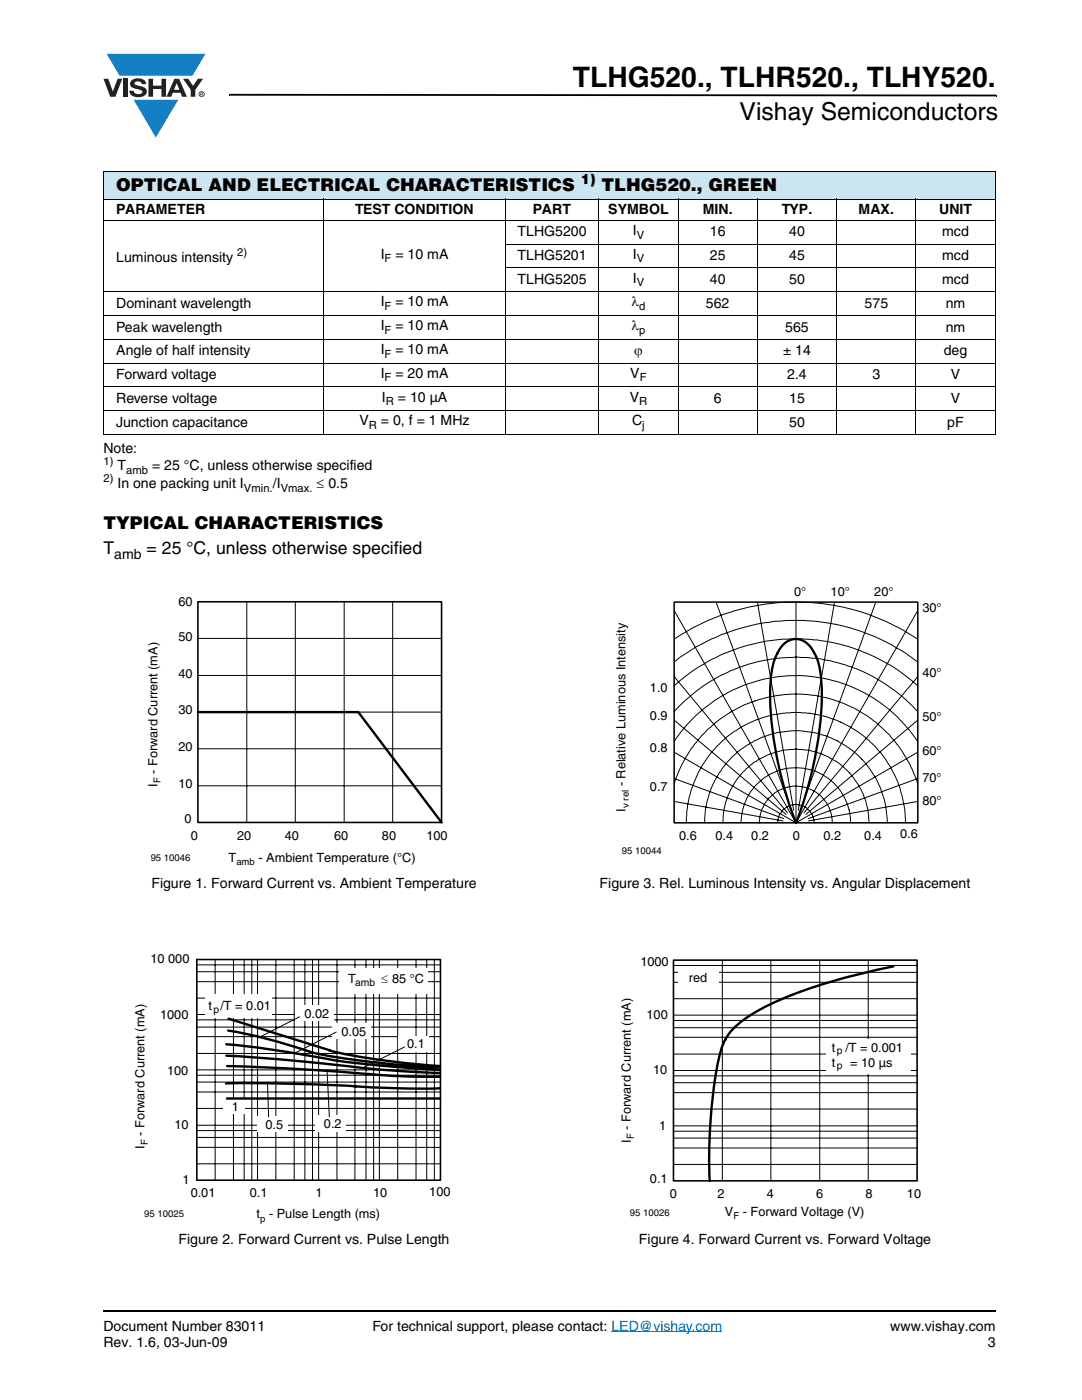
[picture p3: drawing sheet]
<svg xmlns="http://www.w3.org/2000/svg" width="216mm" height="279mm" viewBox="0 0 216 279" stroke-linecap="round" stroke-linejoin="round" font-family="sans-serif">
<g fill="#147fc3">
<path d="M21.3 10.7h19.7l-2.6 4.4h-1.1h-13.5z"/>
<path d="M26.7 19.9h8.9l-4.5 7.6z"/>
</g>
<g fill="#231f20">
<path d="M20.6 15.7h1l.9 2.5 1-2.5h.9l-1.4 3.6h-1z"/>
<path d="M24.6 15.7h.9v3.6h-.9z"/>
<path d="M26.3 16a2.1 2.1 0 0 1 2.8 .4l.1 .4h-.9a.79 .79 0 0 0-.7-.6 .79 .79 0 0 0-.8 .5l.3 .2 1 .3a1.08 1.08 0 0 1 1.2 1 1.08 1.08 0 0 1-1.1 1.1 1.73 1.73 0 0 1-2.4-1.2h.9a.96 .96 0 0 0 .8 .7 .96 .96 0 0 0 .9-.5 1.31 1.31 0 0 0-1.2-.6 1.03 1.03 0 0 1-1.1-.5 1.03 1.03 0 0 1 .2-1.2z"/>
<path d="M29.6 15.7h.9v1.4h1.7v-1.4h.9v3.6h-.9v-1.5h-1.7v1.5h-.9z"/>
<path d="M36.5 15.7h1.1l.9 1.4 1-1.4h1l-1.5 2.2v1.4h-.9v-1.4z"/>
<path d="M35.3 16.6l.5 1.3h-1.1zM34.8 15.7l-1.6 3.6h1l.3-.8h1.5l.3 .8h1l-1.6-3.6z"/>
<path d="M39.8 18.8a.46 .46 0 0 1 .9 0 .46 .46 0 0 1-.9 0zM39.6 18.8a.6 .6 0 0 0 1.2 0 .6 .6 0 0 0-1.2 0z"/>
<path d="M40.1 18.6h.2v.1h-.2zM40 18.5v.6h.1v-.3l.4 .3-.2-.3 .2-.1-.1-.2z"/>
</g>
<path d="M45.7 18.7h.2v.4h-.2zM45.9 18.7l152.9 .2v.3l-152.9-.1zM198.8 18.9h.1v.3h-.1zM20.5 261.5h.1v.4h-.1z" fill="#000"/>
<path d="M20.6 261.7h178.2" fill="none" stroke="#000" stroke-width=".36"/>
<path d="M122 265.8h22.1" fill="none" stroke="#007ec4" stroke-width=".2"/>
<path d="M20.6 34.2h178v5.5h-178z" fill="#cce5f3"/>
<g fill="#fff">
<path d="M20.6 39.7h44v4.3h-44z"/>
<path d="M64.6 39.7h36.2v4.3h-36.2z"/>
<path d="M100.8 39.7h18.7v4.3h-18.7z"/>
<path d="M119.5 39.7h15.8v4.3h-15.8z"/>
<path d="M135.3 39.7h15.8v4.3h-15.8z"/>
<path d="M151.1 39.7h15.8v4.3h-15.8z"/>
<path d="M166.9 39.7h15.9v4.3h-15.9z"/>
<path d="M182.8 39.7h15.8v4.3h-15.8z"/>
</g>
<g fill="none" stroke="#000" stroke-width=".2">
<path d="M20.6 34.2h178.1M20.6 39.7h178.1M20.6 34.3v52.3M64.6 39.6v47.2M100.8 39.6v47.2M119.5 39.6v47.2M135.3 39.6v47.2M151.1 39.6v47.2M166.9 39.6v47.2M182.8 39.6v47.2M198.6 34.3v52.3M20.6 44h178.1"/>
<path d="M20.6 58.2h178.1M100.7 48.7h98M100.7 53.5h98M20.6 63h178.1M20.6 67.7h178.1M20.6 72.5h178.1M20.6 77.2h178.1M20.6 82h178.1M20.6 86.7h178.1M39.5 134.8h48.6M39.5 127.4h48.6M49.2 120.1v44"/>
<path d="M58.9 120.1v44M68.7 120.1v44M78.4 120.1v44M39.5 156.8h48.6M39.5 149.4h48.6M39.5 142.1h48.6M39.3 199.2h48.6M39.3 195.9h48.6M39.3 193.9h48.6M39.3 192.6h48.6M42.9 191.5v44M46.6 191.5v44"/>
<path d="M48.7 191.5v44M50.2 191.5v44M51.4 191.5v44M55 191.5v44M58.7 191.5v44M60.8 191.5v44M62.4 191.5v44M63.6 191.5v44M67.2 191.5v44M70.8 191.5v44M73 191.5v44M74.6 191.5v44"/>
<path d="M75.7 191.5v44M79.4 191.5v44M83 191.5v44M85.1 191.5v44M86.7 191.5v44M39.3 202.5h48.6M39.3 213.5h48.6M39.3 210.2h48.6M39.3 206.9h48.6M39.3 205h48.6M39.3 203.5h48.6M39.3 217.9h48.6"/>
<path d="M39.3 216h48.6M39.3 214.6h48.6M39.3 224.6h48.6M39.3 221.2h48.6M39.3 232.3h48.6M39.3 229h48.6M39.3 227h48.6M39.3 225.6h48.6"/>
</g>
<path d="M39.5 120.1h48.6v44h-48.6zM39.3 191.5h48.6v44h-48.6" fill="none" stroke="#000" stroke-width=".32"/>
<path d="M39.5 142.1h32l16.6 22" fill="none" stroke="#000" stroke-width=".48"/>
<g fill="#fff">
<path d="M41 198.3h13.2v4.8h-13.2z"/>
<path d="M58.8 200.7h7.8v3.1h-7.8z"/>
<path d="M66.2 204.1h7.7v3.1h-7.7z"/>
<path d="M79.6 206.7h6v3.1h-6z"/>
<path d="M63 222.6h6v3.3h-6z"/>
<path d="M44.5 219.2h4.2v3h-4.2z"/>
</g>
<path d="M39.3 191.5v44" fill="none" stroke="#000" stroke-width=".32"/>
<g fill="none" stroke="#000" stroke-width=".48">
<path d="M45.1 216.2a353.2 353.2 0 0 1 25.9 .6M45.1 208.4l8.6 1 13.8 2.3M45.2 210.7l12.1 .9 15 1.5M45.3 219.2h42.5M45.3 212.8l13.9 .5 14.3 1.1M45.5 205.7l7 1.4 9.8 3M45.6 203.3l20.3 6.3M62.3 210a151.2 151.2 0 0 0 25.5 3M65.7 209.6a137.4 137.4 0 0 0 22.1 3.2M67.4 211.7a260.2 260.2 0 0 0 20.4 1.8M70.7 216.8l1.3 .1a182 182 0 0 0 15.8 .3M72.5 213.1l8.1 .7 7.2 .3"/>
<path d="M73.6 214.3l6.5 .5 7.7 .1"/>
</g>
<path d="M59.8 202.9l-8.4 4.3M67.1 206l-8.4 4.2" fill="none" stroke="#000" stroke-width=".2"/>
<path d="M51.3 222.7h6v3.1h-6z" fill="#fff"/>
<path d="M53.4 216l.2 6.9M65.3 213.5l.4 9.4M80.7 208.9l-8.4 4.2" fill="none" stroke="#000" stroke-width=".2"/>
<path d="M67.7 193.2h17.8v5.2h-17.8z" fill="#fff"/>
<path d="M134.5 120.2h48.6v44h-48.6z" fill="none" stroke="#000" stroke-width=".3"/>
<g fill="none" stroke="#000" stroke-width=".2">
<path d="M134.5 127.6a43.6 43.6 0 0 1 48.6 0M134.5 132.1a40 40 0 0 1 22.4-8.3h3.5a39.7 39.7 0 0 1 15.6 3.9 35.1 35.1 0 0 1 7.1 4.4M134.5 136.9l.6-.6a35.3 35.3 0 0 1 9.3-5.8l2.5-1a36.2 36.2 0 0 1 36.2 7.4M134.5 121.8l24.3 42.4M134.5 135l22.6 27.2M142.9 120.2l15 41.6M151.1 120.2l7.3 41.5M158.8 120.2v44M166.5 120.2l-7.2 41.5M174.8 120.2l-15.1 41.6M183.1 121.8l-24.3 42.4M183.1 135l-22.7 27.2"/>
<path d="M134.5 142a32.6 32.6 0 0 1 48.6 0M134.5 148a29 29 0 0 1 48.3-.5l.3 .5M134.5 156.4l1.6-3.9 1.8-3.1a25.6 25.6 0 0 1 32.6-8.1l2.7 1.7a25.1 25.1 0 0 1 6.6 6.6l1.8 3 1.5 3.8M134.5 150.1l24.3 14.1M134.5 155.4l21.9 8M134.5 159.9l21.7 3.9M134.5 143.7l22.3 18.8M183.1 150.1l-24.3 14.1M183.1 143.7l-22.3 18.8M183.1 155.4l-21.8 8M183.1 159.9l-21.8 3.9M137 164.2a19.9 19.9 0 0 1 1.3-7.6 22.5 22.5 0 0 1 6.7-9.5 22.1 22.1 0 0 1 5.3-3.2 22.9 22.9 0 0 1 7.8-1.7h1.5a22 22 0 0 1 16 7.8l1.1 1.6a22.7 22.7 0 0 1 3.3 7.3l.5 2.6 .2 2.7"/>
<path d="M140.6 164.2a18.3 18.3 0 0 1 26.5-16.4l2.9 1.9a17.8 17.8 0 0 1 3.6 3.9 18.8 18.8 0 0 1 3.4 10.6M144.3 164.2a14.6 14.6 0 0 1 14.5-14.7 14.6 14.6 0 0 1 14.6 14.7M147.9 164.2a10.9 10.9 0 0 1 10.9-10.9 10.9 10.9 0 0 1 10.9 10.9M151.5 164.2h.1M151.5 164.2a7 7 0 0 1 2.1-5.1l.7-.6a8.4 8.4 0 0 1 3.8-1.6 7.6 7.6 0 0 1 6.8 3.3l.2 .3a7 7 0 0 1 1 3.7M155.2 164.2a3.7 3.7 0 0 1 5.8-3l.6 .8a3.7 3.7 0 0 1 .9 2.2M134.4 199.3h48.6M134.4 196h48.6M134.4 194.1h48.6M134.4 192.7h48.6M144.1 191.6v44.1M153.8 191.6v44.1"/>
<path d="M163.6 191.6v44.1M173.2 191.6v44.1M134.4 210.4h48.6M134.4 207h48.6M134.4 205.1h48.6M134.4 203.7h48.6M134.4 218.1h48.6M134.4 216.1h48.6M134.4 214.7h48.6M134.4 202.6h48.6M134.4 213.6h48.6M134.4 221.3h48.6"/>
<path d="M134.4 232.4h48.6M134.4 229.1h48.6M134.4 227.1h48.6M134.4 225.8h48.6M134.4 224.7h48.6"/>
</g>
<path d="M162.4 130.2a18.5 18.5 0 0 1 1.6 9.6 76.3 76.3 0 0 1-5.2 24.4 74 74 0 0 1-5.1-27.4 12.8 12.8 0 0 1 2.3-7.8 3.5 3.5 0 0 1 6.1 .6l.3 .7" fill="none" stroke="#000" stroke-width=".46"/>
<path d="M134.4 191.6h48.6v44.1h-48.6z" fill="none" stroke="#000" stroke-width=".32"/>
<path d="M178.3 192.9a98.9 98.9 0 0 0-26.8 8.7 16.2 16.2 0 0 0-6.8 5.9 24.5 24.5 0 0 0-2.1 8.1 107.3 107.3 0 0 0-1 20.1" fill="none" stroke="#000" stroke-width=".48"/>
<g fill="#fff">
<path d="M135.2 193.4h8.1v3.7h-8.1z"/>
<path d="M164.8 207.4h16.9v6.9h-16.9z"/>
</g>
<text font-size="5.6" x="114.3" y="17.4">TLHG520., TLHR520., TLHY520.</text>
<text font-size="4.9" x="147.6" y="24">Vishay Semiconductors</text>
<g font-size="3.5">
<text x="23.2" y="38.1">OPTICAL AND ELECTRICAL CHARACTERISTICS</text>
<text x="120" y="38.1">TLHG520., GREEN</text>
<text x="20.6" y="105.6">TYPICAL CHARACTERISTICS</text>
<text x="20.6" y="110.6">T</text>
<text x="29.3" y="110.6">= 25 °C, unless otherwise specified</text>
</g>
<g font-size="2.8">
<text x="115.9" y="36.7">1)</text>
<text x="23.2" y="42.7">PARAMETER</text>
<text x="70.9" y="42.7">TEST CONDITION</text>
<text x="103.3" y="47.2">TLHG5200</text>
<text x="106.3" y="42.7">PART</text>
<text x="121.4" y="42.7">SYMBOL</text>
<text x="126.3" y="46.9">I</text>
<text x="140.3" y="42.7">MIN.</text>
<text x="141.6" y="47.2">16</text>
<text x="156" y="42.7">TYP.</text>
<text x="157.5" y="47.2">40</text>
<text x="171.3" y="42.7">MAX.</text>
<text x="187.4" y="42.7">UNIT</text>
<text x="188" y="47.2">mcd</text>
<text x="23.2" y="52.3">Luminous intensity</text>
<text x="76" y="51.6">I</text>
<text x="78.9" y="51.6">= 10 mA</text>
<text x="103.3" y="51.9">TLHG5201</text>
<text x="126.3" y="51.6">I</text>
<text x="141.6" y="51.9">25</text>
<text x="157.5" y="51.9">45</text>
<text x="188" y="51.9">mcd</text>
<text x="103.3" y="56.7">TLHG5205</text>
<text x="126.3" y="56.4">I</text>
<text x="141.6" y="56.7">40</text>
<text x="157.5" y="56.7">50</text>
<text x="188" y="56.7">mcd</text>
<text x="23.2" y="61.4">Dominant wavelength</text>
<text x="76" y="61.2">I</text>
<text x="76" y="65.9">I</text>
<text x="78.9" y="61.2">= 10 mA</text>
<text x="78.9" y="65.9">= 10 mA</text>
<text x="126" y="61.2">λ</text>
<text x="126" y="65.9">λ</text>
<text x="140.9" y="61.4">562</text>
<text x="172.5" y="61.4">575</text>
<text x="188.7" y="61.4">nm</text>
<text x="23.2" y="70.9">Angle of half intensity</text>
<text x="23.2" y="66.2">Peak wavelength</text>
<text x="76" y="70.7">I</text>
<text x="78.9" y="70.7">= 10 mA</text>
<text x="126.6" y="70.9">ϕ</text>
<text x="156.3" y="70.9">± 14</text>
<text x="156.7" y="66.2">565</text>
<text x="188.3" y="70.9">deg</text>
<text x="188.7" y="66.2">nm</text>
<text x="23.2" y="75.7">Forward voltage</text>
<text x="76" y="75.4">I</text>
<text x="78.9" y="75.4">= 20 mA</text>
<text x="125.8" y="75.4">V</text>
<text x="157.1" y="75.7">2.4</text>
<text x="174.1" y="75.7">3</text>
<text x="189.7" y="75.7">V</text>
<text x="23.2" y="80.4">Reverse voltage</text>
<text x="76.2" y="80.2">I</text>
<text x="79.4" y="80.2">= 10 µA</text>
<text x="125.6" y="80.2">V</text>
<text x="142.4" y="80.4">6</text>
<text x="157.5" y="80.4">15</text>
<text x="189.7" y="80.4">V</text>
<text x="23.2" y="85.2">Junction capacitance</text>
<text x="71.7" y="84.9">V</text>
<text x="76" y="84.9">= 0, f = 1 MHz</text>
<text x="126.1" y="84.9">C</text>
<text x="157.5" y="85.2">50</text>
<text x="189" y="85.2">pF</text>
<text x="20.6" y="90.4">Note:</text>
<text x="23.4" y="93.9">T</text>
<text x="30.4" y="93.9">= 25 °C, unless otherwise specified</text>
<text x="23.4" y="97.4">In one packing unit I</text>
<text x="54.4" y="97.4">/I</text>
<text x="63.2" y="97.4">≤ 0.5</text>
<text x="22.8" y="111.5">amb</text>
<text x="30.2" y="177.2">Figure 1. Forward Current vs. Ambient Temperature</text>
<text x="119.7" y="177.2">Figure 3. Rel. Luminous Intensity vs. Angular Displacement</text>
<text x="35.6" y="248.3">Figure 2. Forward Current vs. Pulse Length</text>
<text x="127.5" y="248.3">Figure 4. Forward Current vs. Forward Voltage</text>
<text x="20.6" y="265.6">Document Number 83011</text>
<text x="20.6" y="268.8">Rev. 1.6, 03-Jun-09</text>
<text x="74.3" y="265.6">For technical support, please contact: LED@vishay.com</text>
<text x="177.7" y="265.6">www.vishay.com</text>
<text x="197.1" y="268.8">3</text>
</g>
<g font-size="2.5">
<text x="158.5" y="118.9">0°</text>
<text x="165.7" y="118.9">10°</text>
<text x="174.4" y="118.9">20°</text>
<text x="35.6" y="120.9">60</text>
<text x="184" y="122.1">30°</text>
<text x="35.6" y="127.9">50</text>
<text x="35.6" y="135.3">40</text>
<text x="184" y="135.1">40°</text>
<text x="35.6" y="142.6">30</text>
<text x="129.7" y="143.7">0.9</text>
<text x="129.7" y="138.1">1.0</text>
<text x="184" y="143.9">50°</text>
<text x="35.6" y="149.9">20</text>
<text x="31.4" y="154.4" transform="rotate(-90 31.4 154.4)">- Forward Current (mA)</text>
<text x="129.7" y="150.1">0.8</text>
<text x="184" y="150.7">60°</text>
<text x="31.4" y="157" transform="rotate(-90 31.4 157)">I</text>
<text x="35.6" y="157.3">10</text>
<text x="124.8" y="162" transform="rotate(-90 124.8 162)">I</text>
<text x="124.8" y="157" transform="rotate(-90 124.8 157)">- Relative Luminous Intensity</text>
<text x="129.7" y="157.8">0.7</text>
<text x="184" y="156.1">70°</text>
<text x="184" y="160.6">80°</text>
<text x="36.8" y="164.2">0</text>
<text x="38.1" y="167.6">0</text>
<text x="47.3" y="167.6">20</text>
<text x="56.8" y="167.6">40</text>
<text x="66.7" y="167.6">60</text>
<text x="76.2" y="167.6">80</text>
<text x="85.1" y="167.6">100</text>
<text x="135.5" y="167.6">0.6</text>
<text x="142.7" y="167.6">0.4</text>
<text x="149.9" y="167.6">0.2</text>
<text x="158.2" y="167.6">0</text>
<text x="164.3" y="167.6">0.2</text>
<text x="172.5" y="167.6">0.4</text>
<text x="179.6" y="167.3">0.6</text>
<text x="45.6" y="172.1">T</text>
<text x="51.6" y="172.1">- Ambient Temperature (°C)</text>
<text x="30" y="192.3">10 000</text>
<text x="69.5" y="196.3">T</text>
<text x="79.7" y="196.3">5 °C</text>
<text x="127.8" y="192.7">1000</text>
<text x="137.4" y="196">red</text>
<text x="32" y="203.3">1000</text>
<text x="41.6" y="201.6">t</text>
<text x="44" y="201.6">/T = 0.01</text>
<text x="60.8" y="203.2">0.02</text>
<text x="129" y="203.4">100</text>
<text x="68.2" y="206.7">0.05</text>
<text x="81.3" y="209.2">0.1</text>
<text x="166" y="209.9">t</text>
<text x="168.7" y="209.9">/T = 0.001</text>
<text x="33.4" y="214.5">100</text>
<text x="130.3" y="214.4">10</text>
<text x="166" y="212.9">t</text>
<text x="169.6" y="212.9">= 10 µs</text>
<text x="46.3" y="221.7">1</text>
<text x="28.8" y="226.6" transform="rotate(-90 28.8 226.6)">- Forward Current (mA)</text>
<text x="34.8" y="225.4">10</text>
<text x="53" y="225.3">0.5</text>
<text x="64.6" y="225.1">0.2</text>
<text x="125.8" y="225.4" transform="rotate(-90 125.8 225.4)">- Forward Current (mA)</text>
<text x="131.5" y="225.5">1</text>
<text x="28.8" y="229.2" transform="rotate(-90 28.8 229.2)">I</text>
<text x="125.8" y="228" transform="rotate(-90 125.8 228)">I</text>
<text x="36.4" y="236.3">1</text>
<text x="38" y="238.9">0.01</text>
<text x="49.9" y="238.9">0.1</text>
<text x="63" y="238.9">1</text>
<text x="74.5" y="238.9">10</text>
<text x="85.7" y="238.7">100</text>
<text x="129.7" y="236.1">0.1</text>
<text x="133.7" y="239">0</text>
<text x="143.2" y="239">2</text>
<text x="153" y="239">4</text>
<text x="162.9" y="239">6</text>
<text x="172.7" y="239">8</text>
<text x="181" y="239">10</text>
<text x="51.2" y="243.2">t - Pulse Length (ms)</text>
<text x="144.7" y="242.7">V</text>
<text x="148.2" y="242.7">- Forward Voltage (V)</text>
</g>
<text font-size="2.5" fill="#231f20" x="76.1" y="196.2">≤ 8</text>
<g font-size="2.2">
<text x="127" y="47.6">V</text>
<text x="47.3" y="51.2">2)</text>
<text x="76.8" y="52.3">F</text>
<text x="127" y="52.3">V</text>
<text x="127" y="57.1">V</text>
<text x="76.8" y="61.8">F</text>
<text x="127.6" y="61.8">d</text>
<text x="76.8" y="66.6">F</text>
<text x="76.8" y="71.4">F</text>
<text x="127.6" y="66.6">p</text>
<text x="76.8" y="76.1">F</text>
<text x="127.7" y="76.1">F</text>
<text x="77" y="80.9">R</text>
<text x="127.5" y="80.9">R</text>
<text x="73.6" y="85.6">R</text>
<text x="128.2" y="85.6">j</text>
<text x="20.6" y="92.8">1)</text>
<text x="25.2" y="94.6">amb</text>
<text x="20.6" y="96.3">2)</text>
<text x="48.7" y="98.1">Vmin.</text>
<text x="56" y="98.1">Vmax.</text>
</g>
<g font-size="2.1">
<text x="70.9" y="196.8">amb</text>
<text x="42.6" y="202.1">p</text>
<text x="167" y="210.4">p</text>
<text x="167" y="213.4">p</text>
</g>
<g font-size="1.9">
<text x="32" y="156.3" transform="rotate(-90 32 156.3)">F</text>
<text x="125.5" y="161.3" transform="rotate(-90 125.5 161.3)">v rel</text>
<text x="30.1" y="171.8">95 10046</text>
<text x="47.2" y="172.7">amb</text>
<text x="124.1" y="170.5">95 10044</text>
<text x="126.5" y="227.3" transform="rotate(-90 126.5 227.3)">F</text>
<text x="29.5" y="228.5" transform="rotate(-90 29.5 228.5)">F</text>
<text x="28.8" y="242.9">95 10025</text>
<text x="51.9" y="243.8">p</text>
<text x="125.7" y="242.6">95 10026</text>
<text x="146.4" y="243.4">F</text>
</g>
</svg>
